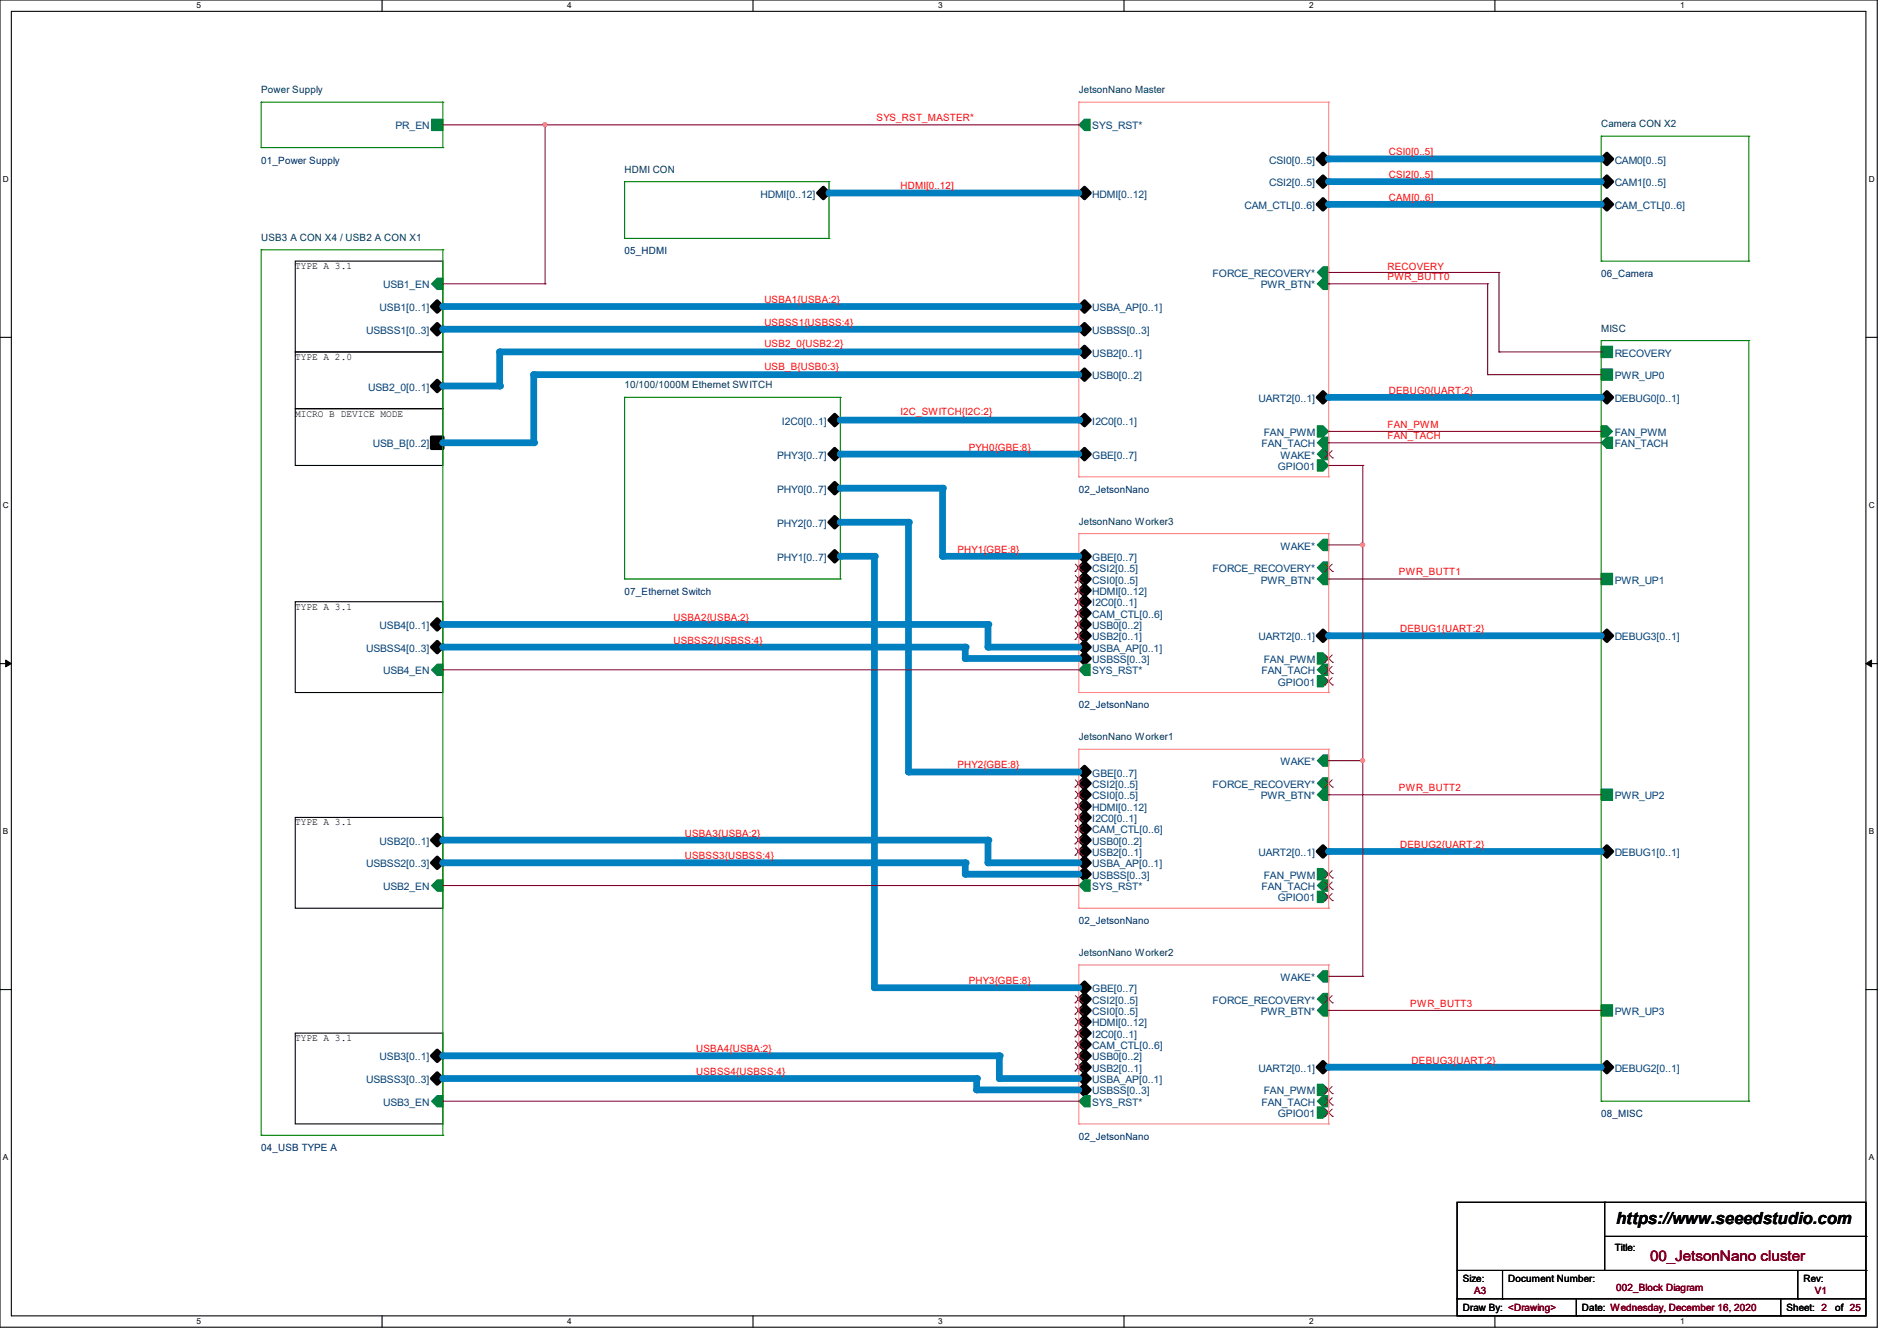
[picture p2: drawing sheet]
<svg xmlns="http://www.w3.org/2000/svg" width="297mm" height="210mm" viewBox="0 0 297 210" stroke-linecap="round" stroke-linejoin="round" font-family="sans-serif">
<path d="M0 0h293.9v207.9h-293.9zM1.8 1.8h290.3v204.3h-290.3z" fill="none" stroke="#000" stroke-width=".17"/>
<g fill="#fff">
<path d="M30.8 .2h.7v1.4h-.7z"/>
<path d="M30.8 206.2h.7v1.4h-.7z"/>
</g>
<path d="M59.8 0v1.8M59.8 206.1v1.8" fill="none" stroke="#000" stroke-width=".17"/>
<g fill="#fff">
<path d="M88.8 .2h.7v1.4h-.7z"/>
<path d="M88.8 206.2h.7v1.4h-.7z"/>
</g>
<path d="M117.9 0v1.8M117.9 206.1v1.8" fill="none" stroke="#000" stroke-width=".17"/>
<g fill="#fff">
<path d="M146.9 .2h.7v1.4h-.7z"/>
<path d="M146.9 206.2h.7v1.4h-.7z"/>
</g>
<path d="M176 0v1.8M176 206.1v1.8" fill="none" stroke="#000" stroke-width=".17"/>
<g fill="#fff">
<path d="M205 .2h.7v1.4h-.7z"/>
<path d="M205 206.2h.7v1.4h-.7z"/>
</g>
<path d="M234.1 0v1.8M234.1 206.1v1.8" fill="none" stroke="#000" stroke-width=".17"/>
<g fill="#fff">
<path d="M263.1 .2h.6v1.4h-.6z"/>
<path d="M263.1 206.2h.6v1.4h-.6z"/>
<path d="M.5 27.3h.9v1.4h-.9z"/>
<path d="M292.6 27.3h.9v1.4h-.9z"/>
<path d="M.5 78.4h.9v1.4h-.9z"/>
<path d="M292.6 78.4h.9v1.4h-.9z"/>
</g>
<path d="M0 52.8h1.8M292.1 52.8h1.8" fill="none" stroke="#000" stroke-width=".17"/>
<g fill="#fff">
<path d="M.5 129.5h.8v1.4h-.8z"/>
<path d="M292.6 129.5h.8v1.4h-.8z"/>
</g>
<path d="M0 103.9h1.8M292.1 103.9h1.8" fill="none" stroke="#000" stroke-width=".17"/>
<path d="M.9 103.4l.9 .5-.9 .5zM292.1 103.9l.9-.5v1z" fill="#000" stroke="#000" stroke-width=".16"/>
<g fill="#fff">
<path d="M.5 180.5h.8v1.4h-.8z"/>
<path d="M292.6 180.5h.8v1.4h-.8z"/>
</g>
<g fill="none" stroke="#000" stroke-width=".17">
<path d="M46.2 40.9h23.1v14.2h-23.1zM46.2 55.1h23.1v8.9h-23.1zM46.2 64h23.1v8.9h-23.1zM46.2 94.2h23.1v14.3h-23.1zM46.2 128h23.1v14.2h-23.1zM0 155h1.8M292.1 155h1.8M46.2 161.8h23.1v14.2h-23.1zM228.1 188.3h64v17.8h-64zM228.1 199h64M235.2 199v4.4M251.2 188.3h.1"/>
<path d="M251.2 188.3v10.7M251.2 193.6h40.9M281.5 199v4.4M292.1 199h.1M292.1 193.6h.1M228.1 203.4h.1M228.1 203.4h64M235.2 203.4h.1M246.8 206.1h.1M246.8 203.4v2.7M278.8 206.1h.1M278.8 203.4v2.7"/>
<path d="M281.5 203.4h.1"/>
</g>
<g fill="#000" stroke="#000" stroke-width=".51">
<path d="M128 30.2l.9-.9 .9 .9-.9 .9z" fill-rule="evenodd"/>
<path d="M169.8 29.3l.9 .9-.9 .9-.9-.9z" fill-rule="evenodd"/>
<path d="M207.1 31.1l.9 .9-.9 .9-.9-.9z" fill-rule="evenodd"/>
<path d="M207.1 27.6l.9 .8-.9 .9-.9-.9z" fill-rule="evenodd"/>
<path d="M207.1 24l.9 .9-.9 .9-.9-.9z" fill-rule="evenodd"/>
<path d="M251.6 27.6l.9 .8-.9 .9-.9-.9z" fill-rule="evenodd"/>
<path d="M251.6 24l.9 .9-.9 .9-.9-.9z" fill-rule="evenodd"/>
<path d="M251.6 31.1l.9 .9-.9 .9-.9-.9z" fill-rule="evenodd"/>
<path d="M67.6 48l.9-.9 .8 .9-.8 .9z" fill-rule="evenodd"/>
<path d="M67.6 51.6l.9-.9 .8 .9-.8 .9z" fill-rule="evenodd"/>
<path d="M169.8 57.8l.9 .9-.9 .9-.9-.9z" fill-rule="evenodd"/>
<path d="M169.8 47.1l.9 .9-.9 .9-.9-.9z" fill-rule="evenodd"/>
<path d="M169.8 50.7l.9 .9-.9 .9-.9-.9z" fill-rule="evenodd"/>
<path d="M169.8 54.2l.9 .9-.9 .9-.9-.9z" fill-rule="evenodd"/>
<path d="M67.6 60.5l.9-.9 .8 .9-.8 .8z" fill-rule="evenodd"/>
<path d="M67.6 68.5h1.7v1.7h-1.7z" fill-rule="evenodd"/>
<path d="M129.8 76.5l.9-.9 .9 .9-.9 .8z" fill-rule="evenodd"/>
<path d="M129.8 71.1l.9-.9 .9 .9-.9 .9z" fill-rule="evenodd"/>
<path d="M129.8 65.8l.9-.9 .9 .9-.9 .9z" fill-rule="evenodd"/>
<path d="M168.9 71.1l.9-.9 .9 .9-.9 .9z" fill-rule="evenodd"/>
<path d="M169.8 64.9l.9 .9-.9 .9-.9-.9z" fill-rule="evenodd"/>
<path d="M207.1 61.3l.9 .9-.9 .9-.9-.9z" fill-rule="evenodd"/>
<path d="M251.6 61.3l.9 .9-.9 .9-.9-.9z" fill-rule="evenodd"/>
<path d="M68.5 96.9l.8 .9-.8 .9-.9-.9z" fill-rule="evenodd"/>
<path d="M129.8 87.1l.9-.9 .9 .9-.9 .9z" fill-rule="evenodd"/>
<path d="M129.8 81.8l.9-.9 .9 .9-.9 .9z" fill-rule="evenodd"/>
<path d="M168.9 87.1l.9-.9 .9 .9-.9 .9z" fill-rule="evenodd"/>
<path d="M169.8 96.9l.9 .9-.9 .9-.9-.9z" fill-rule="evenodd"/>
<path d="M169.8 91.6l.9 .9-.9 .8-.9-.8z" fill-rule="evenodd"/>
<path d="M169.8 95.1l.9 .9-.9 .9-.9-.9z" fill-rule="evenodd"/>
<path d="M168.9 88.9l.9-.9 .9 .9-.9 .9z" fill-rule="evenodd"/>
<path d="M169.8 89.8l.9 .9-.9 .9-.9-.9z" fill-rule="evenodd"/>
<path d="M169.8 98.7l.9 .9-.9 .9-.9-.9z" fill-rule="evenodd"/>
<path d="M169.8 93.3l.9 .9-.9 .9-.9-.9z" fill-rule="evenodd"/>
<path d="M207.1 98.7l.9 .9-.9 .9-.9-.9z" fill-rule="evenodd"/>
<path d="M251.6 98.7l.9 .9-.9 .9-.9-.9z" fill-rule="evenodd"/>
<path d="M68.5 100.5l.8 .8-.8 .9-.9-.9z" fill-rule="evenodd"/>
<path d="M169.8 100.5l.9 .8-.9 .9-.9-.9z" fill-rule="evenodd"/>
<path d="M169.8 102.2l.9 .9-.9 .9-.9-.9z" fill-rule="evenodd"/>
<path d="M67.6 131.6l.9-.9 .8 .9-.8 .9z" fill-rule="evenodd"/>
<path d="M68.5 134.2l.8 .9-.8 .9-.9-.9z" fill-rule="evenodd"/>
<path d="M168.9 120.9l.9-.9 .9 .9-.9 .9z" fill-rule="evenodd"/>
<path d="M168.9 131.6l.9-.9 .9 .9-.9 .9z" fill-rule="evenodd"/>
<path d="M169.8 134.2l.9 .9-.9 .9-.9-.9z" fill-rule="evenodd"/>
<path d="M168.9 136.9l.9-.9 .9 .9-.9 .9z" fill-rule="evenodd"/>
<path d="M168.9 126.2l.9-.9 .9 .9-.9 .9z" fill-rule="evenodd"/>
<path d="M168.9 129.8l.9-.9 .9 .9-.9 .9z" fill-rule="evenodd"/>
<path d="M168.9 122.7l.9-.9 .9 .9-.9 .9z" fill-rule="evenodd"/>
<path d="M168.9 124.5l.9-.9 .9 .9-.9 .8z" fill-rule="evenodd"/>
<path d="M168.9 133.3l.9-.8 .9 .8-.9 .9z" fill-rule="evenodd"/>
<path d="M169.8 127.1l.9 .9-.9 .9-.9-.9z" fill-rule="evenodd"/>
<path d="M206.2 133.3l.9-.8 .9 .8-.9 .9z" fill-rule="evenodd"/>
<path d="M250.7 133.3l.9-.8 .9 .8-.9 .9z" fill-rule="evenodd"/>
<path d="M168.9 154.7l.9-.9 .9 .9-.9 .9z" fill-rule="evenodd"/>
<path d="M168.9 156.5l.9-.9 .9 .9-.9 .9z" fill-rule="evenodd"/>
<path d="M169.8 157.4l.9 .8-.9 .9-.9-.9z" fill-rule="evenodd"/>
<path d="M68.5 164.5l.8 .9-.8 .8-.9-.8z" fill-rule="evenodd"/>
<path d="M68.5 168l.8 .9-.8 .9-.9-.9z" fill-rule="evenodd"/>
<path d="M169.8 164.5l.9 .9-.9 .8-.9-.8z" fill-rule="evenodd"/>
<path d="M169.8 168l.9 .9-.9 .9-.9-.9z" fill-rule="evenodd"/>
<path d="M168.9 170.7l.9-.9 .9 .9-.9 .9z" fill-rule="evenodd"/>
<path d="M168.9 160l.9-.9 .9 .9-.9 .9z" fill-rule="evenodd"/>
<path d="M168.9 163.6l.9-.9 .9 .9-.9 .9z" fill-rule="evenodd"/>
<path d="M168.9 167.1l.9-.9 .9 .9-.9 .9z" fill-rule="evenodd"/>
<path d="M169.8 160.9l.9 .9-.9 .9-.9-.9z" fill-rule="evenodd"/>
<path d="M206.2 167.1l.9-.9 .9 .9-.9 .9z" fill-rule="evenodd"/>
<path d="M250.7 167.1l.9-.9 .9 .9-.9 .9z" fill-rule="evenodd"/>
</g>
<g fill="none" stroke="#008000" stroke-width=".17">
<path d="M40.9 16h.1M40.9 16v7.1M40.9 16h28.4M69.3 16h.1M69.3 16v7.1M40.9 39.1h.1M40.9 23.1h.1M40.9 39.1h28.4M40.9 39.1v138.7M40.9 23.1h28.4M69.3 39.1h.1M69.3 23.1h.1"/>
<path d="M69.3 39.1v138.7M97.8 37.3h.1M97.8 28.4h.1M97.8 28.4h32M97.8 37.3h32M97.8 28.4v8.9M129.8 28.4h.1M129.8 37.3h.1M129.8 28.4v8.9M250.7 21.3h.1M250.7 21.3h23.1M250.7 21.3v19.6"/>
<path d="M273.8 21.3h.1M273.8 21.3v19.6M250.7 40.9h.1M250.7 53.3h.1M250.7 40.9h23.1M250.7 53.3v119.2M250.7 53.3h23.1M273.8 40.9h.1M273.8 53.3h.1M273.8 53.3v119.2M97.8 62.2h.1M97.8 62.2v28.5"/>
<path d="M97.8 62.2h33.8M131.6 62.2h.1M131.6 62.2v28.5M97.8 90.7h.1M97.8 90.7h33.8M131.6 90.7h.1M40.9 177.8h.1M40.9 177.8h28.4M69.3 177.8h.1M250.7 172.5h.1M250.7 172.5h23.1M273.8 172.5h.1"/>
</g>
<g fill="none" stroke="#804000" stroke-width=".16">
<path d="M207.4 71.7h.1M207.5 70.6l1.1 1.1M208.6 70.6l-1.2 1.1M208.6 71.7h.1M168.3 98.4h.1M168.3 93h.1M168.3 96.6h.1M168.3 89.5h.1M168.3 91.3h.1M168.3 94.8h.1M168.4 97.2l1.1 1.2M168.4 91.9l1.1 1.1"/>
<path d="M168.4 95.5l1.1 1.1M168.4 88.3l1.1 1.2M168.4 90.1l1.1 1.2M168.4 99l1.1 1.2M168.4 93.7l1.1 1.1M169.5 97.2l-1.2 1.2M169.5 91.9l-1.2 1.1M169.5 95.5l-1.2 1.1M169.5 88.3l-1.2 1.2M169.5 90.1l-1.2 1.2M169.5 99l-1.2 1.2M169.5 93.7l-1.2 1.1"/>
<path d="M169.5 98.4h.1M169.5 93h.1M169.5 96.6h.1M169.5 89.5h.1M169.5 91.3h.1M169.5 94.8h.1M207.4 89.5h.1M207.5 88.3l1.1 1.2M208.6 88.3l-1.2 1.2M208.6 89.5h.1M168.3 100.2h.1M169.5 100.2h.1"/>
<path d="M207.4 105.5h.1M207.4 103.7h.1M207.4 107.3h.1M207.5 104.4l1.1 1.1M207.5 102.6l1.1 1.1M207.5 106.1l1.1 1.2M208.6 104.4l-1.2 1.1M208.6 102.6l-1.2 1.1M208.6 106.1l-1.2 1.2M208.6 105.5h.1M208.6 103.7h.1M208.6 107.3h.1"/>
<path d="M168.3 132.2h.1M168.3 126.8h.1M168.3 130.4h.1M168.3 123.3h.1M168.3 125.1h.1M168.3 133.9h.1M168.3 128.6h.1M168.4 131l1.1 1.2M168.4 125.7l1.1 1.1M168.4 129.2l1.1 1.2M168.4 122.1l1.1 1.2M168.4 123.9l1.1 1.2"/>
<path d="M168.4 132.8l1.1 1.1M168.4 127.5l1.1 1.1M169.5 131l-1.2 1.2M169.5 125.7l-1.2 1.1M169.5 129.2l-1.2 1.2M169.5 122.1l-1.2 1.2M169.5 123.9l-1.2 1.2M169.5 132.8l-1.2 1.1M169.5 127.5l-1.2 1.1M169.5 132.2h.1M169.5 126.8h.1M169.5 130.4h.1"/>
<path d="M169.5 123.3h.1M169.5 125.1h.1M169.5 133.9h.1M169.5 128.6h.1M207.4 123.3h.1M207.4 139.3h.1M207.4 137.5h.1M207.5 122.1l1.1 1.2M207.5 138.1l1.1 1.2M207.5 136.4l1.1 1.1M207.5 139.9l1.1 1.2M208.6 122.1l-1.2 1.2"/>
<path d="M208.6 138.1l-1.2 1.2M208.6 136.4l-1.2 1.1M208.6 139.9l-1.2 1.2M208.6 123.3h.1M208.6 139.3h.1M208.6 137.5h.1M168.3 157.1h.1M168.3 158.8h.1M168.4 159.5l1.1 1.1M168.4 155.9l1.1 1.2M168.4 157.7l1.1 1.1M169.5 159.5l-1.2 1.1"/>
<path d="M169.5 155.9l-1.2 1.2M169.5 157.7l-1.2 1.1M169.5 157.1h.1M169.5 158.8h.1M207.4 157.1h.1M207.4 141.1h.1M207.5 155.9l1.1 1.2M208.6 155.9l-1.2 1.2M208.6 157.1h.1M208.6 141.1h.1M168.3 165.9h.1M168.3 160.6h.1"/>
<path d="M168.3 164.2h.1M168.3 167.7h.1M168.3 162.4h.1M168.4 164.8l1.1 1.1M168.4 163l1.1 1.2M168.4 166.6l1.1 1.1M168.4 161.2l1.1 1.2M169.5 164.8l-1.2 1.1M169.5 163l-1.2 1.2M169.5 166.6l-1.2 1.1M169.5 161.2l-1.2 1.2M169.5 165.9h.1"/>
<path d="M169.5 160.6h.1M169.5 164.2h.1M169.5 167.7h.1M169.5 162.4h.1M207.4 173.1h.1M207.4 171.3h.1M207.4 174.8h.1M207.5 171.9l1.1 1.2M207.5 170.1l1.1 1.2M207.5 173.7l1.1 1.1M208.6 171.9l-1.2 1.2M208.6 170.1l-1.2 1.2"/>
<path d="M208.6 173.7l-1.2 1.1M208.6 173.1h.1M208.6 171.3h.1M208.6 174.8h.1"/>
</g>
<g fill="#008040" stroke="#008040" stroke-width=".17">
<path d="M169.8 171.6h.9v1.8h-.9l-.9-.9z" fill-rule="evenodd"/>
<path d="M207.1 157.4h.9v1.7h-.9l-.9-.9z" fill-rule="evenodd"/>
<path d="M206.2 156.5l.9-.9h.9v1.8h-.9z" fill-rule="evenodd"/>
<path d="M207.1 171.6h.9v1.8h-.9l-.9-.9z" fill-rule="evenodd"/>
<path d="M206.2 169.8h.9l.9 .9-.9 .9h-.9z" fill-rule="evenodd"/>
<path d="M206.2 152.9l.9-.9h.9v1.8h-.9z" fill-rule="evenodd"/>
<path d="M206.2 173.4h.9l.9 .8-.9 .9h-.9z" fill-rule="evenodd"/>
<path d="M67.6 44.4l.9-.8h.8v1.7h-.8z" fill-rule="evenodd"/>
<path d="M67.6 138.7l.9-.9h.8v1.8h-.8z" fill-rule="evenodd"/>
<path d="M68.5 171.6h.8v1.8h-.8l-.9-.9z" fill-rule="evenodd"/>
<path d="M68.5 104h.8v1.8h-.8l-.9-.9z" fill-rule="evenodd"/>
<path d="M169.8 18.7h.9v1.7h-.9l-.9-.8z" fill-rule="evenodd"/>
<path d="M207.1 43.6h.9v1.7h-.9l-.9-.9z" fill-rule="evenodd"/>
<path d="M207.1 41.8h.9v1.8h-.9l-.9-.9z" fill-rule="evenodd"/>
<path d="M206.2 69.3l.9-.8h.9v1.7h-.9z" fill-rule="evenodd"/>
<path d="M206.2 66.7h.9l.9 .9-.9 .9h-.9z" fill-rule="evenodd"/>
<path d="M206.2 71.1l.9-.9h.9v1.8h-.9z" fill-rule="evenodd"/>
<path d="M206.2 72h.9l.9 .9-.9 .9h-.9z" fill-rule="evenodd"/>
<path d="M168.9 138.7l.9-.9h.9v1.8h-.9z" fill-rule="evenodd"/>
<path d="M206.2 124.5l.9-.9h.9v1.7h-.9z" fill-rule="evenodd"/>
<path d="M206.2 122.7l.9-.9h.9v1.8h-.9z" fill-rule="evenodd"/>
<path d="M206.2 138.7l.9-.9h.9v1.8h-.9z" fill-rule="evenodd"/>
<path d="M206.2 136h.9l.9 .9-.9 .9h-.9z" fill-rule="evenodd"/>
<path d="M206.2 119.1l.9-.9h.9v1.8h-.9z" fill-rule="evenodd"/>
<path d="M206.2 139.6h.9l.9 .9-.9 .9h-.9z" fill-rule="evenodd"/>
<path d="M169.8 104h.9v1.8h-.9l-.9-.9z" fill-rule="evenodd"/>
<path d="M207.1 89.8h.9v1.8h-.9l-.9-.9z" fill-rule="evenodd"/>
<path d="M206.2 88.9l.9-.9h.9v1.8h-.9z" fill-rule="evenodd"/>
<path d="M207.1 104h.9v1.8h-.9l-.9-.9z" fill-rule="evenodd"/>
<path d="M206.2 102.2h.9l.9 .9-.9 .9h-.9z" fill-rule="evenodd"/>
<path d="M206.2 85.3l.9-.8h.9v1.7h-.9z" fill-rule="evenodd"/>
<path d="M206.2 105.8h.9l.9 .9-.9 .9h-.9z" fill-rule="evenodd"/>
<path d="M250.7 57.8h1.8v1.8h-1.8z" fill-rule="evenodd"/>
<path d="M250.7 89.8h1.8v1.8h-1.8z" fill-rule="evenodd"/>
<path d="M250.7 123.6h1.8v1.7h-1.8z" fill-rule="evenodd"/>
<path d="M250.7 157.4h1.8v1.7h-1.8z" fill-rule="evenodd"/>
<path d="M250.7 66.7h.9l.9 .9-.9 .9h-.9z" fill-rule="evenodd"/>
<path d="M250.7 69.3l.9-.8h.9v1.7h-.9z" fill-rule="evenodd"/>
<path d="M250.7 54.2h1.8v1.8h-1.8z" fill-rule="evenodd"/>
<path d="M67.6 18.7h1.7v1.7h-1.7z" fill-rule="evenodd"/>
</g>
<g fill="none" stroke="#ff8080" stroke-width=".17">
<path d="M168.9 16h.1M168.9 16v58.7M168.9 16h39.1M208 16h.1M208 16v58.7M168.9 74.7h.1M168.9 74.7h39.1M208 74.7h.1M168.9 83.6h.1M168.9 83.6v24.9M168.9 83.6h39.1M208 83.6h.1"/>
<path d="M208 83.6v24.9M168.9 117.3h.1M168.9 108.5h.1M168.9 117.3v24.9M168.9 117.3h39.1M168.9 108.5h39.1M208 117.3h.1M208 108.5h.1M208 117.3v24.9M168.9 151.1h.1M168.9 142.2h.1M168.9 151.1h39.1"/>
<path d="M168.9 151.1v24.9M168.9 142.2h39.1M208 151.1h.1M208 142.2h.1M208 151.1v24.9M168.9 176h.1M168.9 176h39.1M208 176h.1"/>
</g>
<path d="M208 24.9h42.7" fill="none" stroke="#0080c0" stroke-width="1.1"/>
<circle cx="208" cy="24.9" r=".53" fill="#0080c0"/>
<path d="M208 28.4h42.7" fill="none" stroke="#0080c0" stroke-width="1.1"/>
<circle cx="208" cy="28.4" r=".53" fill="#0080c0"/>
<path d="M129.8 30.2h39.1" fill="none" stroke="#0080c0" stroke-width="1.1"/>
<circle cx="129.8" cy="30.2" r=".53" fill="#0080c0"/>
<path d="M131.6 71.1h37.3" fill="none" stroke="#0080c0" stroke-width="1.1"/>
<circle cx="131.6" cy="71.1" r=".53" fill="#0080c0"/>
<path d="M131.6 81.8h10.6" fill="none" stroke="#0080c0" stroke-width="1.1"/>
<circle cx="131.6" cy="81.8" r=".53" fill="#0080c0"/>
<path d="M142.2 81.8v39.1" fill="none" stroke="#0080c0" stroke-width="1.1"/>
<circle cx="142.2" cy="81.8" r=".53" fill="#0080c0"/>
<path d="M142.2 120.9h26.7" fill="none" stroke="#0080c0" stroke-width="1.1"/>
<circle cx="142.2" cy="120.9" r=".53" fill="#0080c0"/>
<path d="M131.6 87.1h5.3" fill="none" stroke="#0080c0" stroke-width="1.1"/>
<circle cx="131.6" cy="87.1" r=".53" fill="#0080c0"/>
<path d="M136.9 87.1v67.6" fill="none" stroke="#0080c0" stroke-width="1.1"/>
<circle cx="136.9" cy="87.1" r=".53" fill="#0080c0"/>
<path d="M136.9 154.7h32" fill="none" stroke="#0080c0" stroke-width="1.1"/>
<circle cx="136.9" cy="154.7" r=".53" fill="#0080c0"/>
<path d="M131.6 76.5h16" fill="none" stroke="#0080c0" stroke-width="1.1"/>
<circle cx="131.6" cy="76.5" r=".53" fill="#0080c0"/>
<path d="M147.6 76.5v10.6" fill="none" stroke="#0080c0" stroke-width="1.1"/>
<circle cx="147.6" cy="76.5" r=".53" fill="#0080c0"/>
<path d="M147.6 87.1h21.3" fill="none" stroke="#0080c0" stroke-width="1.1"/>
<circle cx="147.6" cy="87.1" r=".53" fill="#0080c0"/>
<path d="M69.3 19.6h16M85.3 19.6h.1" fill="none" stroke="#800040" stroke-width=".17"/>
<path d="M208 32h42.7" fill="none" stroke="#0080c0" stroke-width="1.1"/>
<circle cx="208" cy="32" r=".53" fill="#0080c0"/>
<path d="M208 44.4h.1M208 44.4h24.9M232.9 44.4h.1M232.9 58.7h.1M232.9 44.4v14.3M232.9 58.7h17.8M208 90.7h.1M208 90.7h42.7M208 124.5h.1M208 124.5h42.7M208 158.2h.1M208 158.2h42.7" fill="none" stroke="#800040" stroke-width=".17"/>
<path d="M208 62.2h42.7" fill="none" stroke="#0080c0" stroke-width="1.1"/>
<circle cx="208" cy="62.2" r=".53" fill="#0080c0"/>
<path d="M208 99.6h42.7" fill="none" stroke="#0080c0" stroke-width="1.1"/>
<circle cx="208" cy="99.6" r=".53" fill="#0080c0"/>
<path d="M208 133.3h42.7" fill="none" stroke="#0080c0" stroke-width="1.1"/>
<circle cx="208" cy="133.4" r=".53" fill="#0080c0"/>
<path d="M208 167.1h42.7" fill="none" stroke="#0080c0" stroke-width="1.1"/>
<circle cx="208" cy="167.1" r=".53" fill="#0080c0"/>
<path d="M208 67.6h.1M208 69.3h.1M208 67.6h42.7M208 69.3h42.7" fill="none" stroke="#800040" stroke-width=".17"/>
<path d="M131.6 65.8h37.3" fill="none" stroke="#0080c0" stroke-width="1.1"/>
<circle cx="168.9" cy="65.8" r=".53" fill="#0080c0"/>
<path d="M69.3 48h99.6" fill="none" stroke="#0080c0" stroke-width="1.1"/>
<circle cx="69.3" cy="48" r=".53" fill="#0080c0"/>
<path d="M85.3 19.6h.1M85.3 19.6v24.8M85.3 19.6h83.6M168.9 19.6h.1M69.3 44.4h16M85.3 44.4h.1M69.3 104.9h.1M69.3 104.9h99.6M69.3 138.7h.1M69.3 138.7h99.6M69.3 172.5h.1M69.3 172.5h99.6" fill="none" stroke="#800040" stroke-width=".17"/>
<circle cx="85.3" cy="19.5" r=".32" fill="#f0f" stroke="#f0f" stroke-width=".17"/>
<path d="M154.7 101.3h14.2" fill="none" stroke="#0080c0" stroke-width="1.1"/>
<circle cx="154.7" cy="101.3" r=".53" fill="#0080c0"/>
<path d="M154.7 97.8v3.5" fill="none" stroke="#0080c0" stroke-width="1.1"/>
<circle cx="154.7" cy="97.8" r=".53" fill="#0080c0"/>
<path d="M69.3 97.8h85.4" fill="none" stroke="#0080c0" stroke-width="1.1"/>
<circle cx="69.3" cy="97.8" r=".53" fill="#0080c0"/>
<path d="M151.1 103.1h17.8" fill="none" stroke="#0080c0" stroke-width="1.1"/>
<circle cx="151.1" cy="103.1" r=".53" fill="#0080c0"/>
<path d="M151.1 101.3v1.8" fill="none" stroke="#0080c0" stroke-width="1.1"/>
<circle cx="151.1" cy="101.3" r=".53" fill="#0080c0"/>
<path d="M69.3 101.3h81.8" fill="none" stroke="#0080c0" stroke-width="1.1"/>
<circle cx="69.3" cy="101.3" r=".53" fill="#0080c0"/>
<path d="M69.3 51.6h99.6" fill="none" stroke="#0080c0" stroke-width="1.1"/>
<circle cx="69.3" cy="51.6" r=".53" fill="#0080c0"/>
<path d="M154.7 135.1h14.2" fill="none" stroke="#0080c0" stroke-width="1.1"/>
<circle cx="154.7" cy="135.1" r=".53" fill="#0080c0"/>
<path d="M154.7 131.6v3.5" fill="none" stroke="#0080c0" stroke-width="1.1"/>
<circle cx="154.7" cy="131.6" r=".53" fill="#0080c0"/>
<path d="M69.3 131.6h85.4" fill="none" stroke="#0080c0" stroke-width="1.1"/>
<circle cx="69.3" cy="131.6" r=".53" fill="#0080c0"/>
<path d="M151.1 136.9h17.8" fill="none" stroke="#0080c0" stroke-width="1.1"/>
<circle cx="151.1" cy="136.9" r=".53" fill="#0080c0"/>
<path d="M151.1 135.1v1.8" fill="none" stroke="#0080c0" stroke-width="1.1"/>
<circle cx="151.1" cy="135.1" r=".53" fill="#0080c0"/>
<path d="M69.3 135.1h81.8" fill="none" stroke="#0080c0" stroke-width="1.1"/>
<circle cx="69.3" cy="135.1" r=".53" fill="#0080c0"/>
<path d="M156.5 168.9h12.4" fill="none" stroke="#0080c0" stroke-width="1.1"/>
<circle cx="156.5" cy="168.9" r=".53" fill="#0080c0"/>
<path d="M156.5 165.4v3.5" fill="none" stroke="#0080c0" stroke-width="1.1"/>
<circle cx="156.5" cy="165.4" r=".53" fill="#0080c0"/>
<path d="M69.3 165.4h87.2" fill="none" stroke="#0080c0" stroke-width="1.1"/>
<circle cx="69.3" cy="165.4" r=".53" fill="#0080c0"/>
<path d="M152.9 170.7h16" fill="none" stroke="#0080c0" stroke-width="1.1"/>
<circle cx="152.9" cy="170.7" r=".53" fill="#0080c0"/>
<path d="M152.9 168.9v1.8" fill="none" stroke="#0080c0" stroke-width="1.1"/>
<circle cx="152.9" cy="168.9" r=".53" fill="#0080c0"/>
<path d="M69.3 168.9h83.6" fill="none" stroke="#0080c0" stroke-width="1.1"/>
<circle cx="69.3" cy="168.9" r=".53" fill="#0080c0"/>
<path d="M78.2 55.1h90.7" fill="none" stroke="#0080c0" stroke-width="1.1"/>
<circle cx="78.2" cy="55.1" r=".53" fill="#0080c0"/>
<path d="M78.2 55.1v5.4" fill="none" stroke="#0080c0" stroke-width="1.1"/>
<circle cx="78.2" cy="60.5" r=".53" fill="#0080c0"/>
<path d="M69.3 60.5h8.9" fill="none" stroke="#0080c0" stroke-width="1.1"/>
<circle cx="69.3" cy="60.5" r=".53" fill="#0080c0"/>
<path d="M208 72.9h5.4M213.4 72.9h.1M213.4 72.9v80M208 85.3h5.4M213.4 85.3h.1M208 119.1h.1M208 119.1h5.4M213.4 119.1h.1M208 152.9h5.4M213.4 152.9h.1" fill="none" stroke="#800040" stroke-width=".17"/>
<g fill="#f0f" stroke="#f0f" stroke-width=".17">
<circle cx="213.3" cy="119.1" r=".32"/>
<circle cx="213.3" cy="85.3" r=".32"/>
</g>
<path d="M83.6 58.7h85.3" fill="none" stroke="#0080c0" stroke-width="1.1"/>
<circle cx="83.6" cy="58.7" r=".53" fill="#0080c0"/>
<path d="M83.6 58.7v10.6" fill="none" stroke="#0080c0" stroke-width="1.1"/>
<circle cx="83.6" cy="69.3" r=".53" fill="#0080c0"/>
<path d="M69.3 69.3h14.3" fill="none" stroke="#0080c0" stroke-width="1.1"/>
<circle cx="69.3" cy="69.3" r=".53" fill="#0080c0"/>
<path d="M208 42.7h26.7M234.7 42.7h.1M234.7 55.1h.1M234.7 42.7v12.4M234.7 55.1h16M250.7 55.1h.1" fill="none" stroke="#800040" stroke-width=".17"/>
<g fill="#f0f" stroke="#f0f" stroke-width=".17">
<circle cx="85.3" cy="19.5" r=".32"/>
<circle cx="213.3" cy="119.1" r=".32"/>
<circle cx="213.3" cy="85.3" r=".32"/>
</g>
<text font-size="2.6" x="253" y="191.8">https://www.seeedstudio.com</text>
<text font-size="2.3" fill="#800000" x="258.4" y="197.5">00_JetsonNano cluster</text>
<g font-size="1.6" fill="#004040">
<text x="40.9" y="14.6">Power Supply</text>
<text x="168.9" y="14.6">JetsonNano Master</text>
<text x="250.7" y="19.9">Camera CON X2</text>
<text x="97.8" y="27.1">HDMI CON</text>
<text x="40.9" y="37.7">USB3 A CON X4 / USB2 A CON X1</text>
<text x="250.7" y="51.9">MISC</text>
<text x="97.8" y="60.8">10/100/1000M Ethernet SWITCH</text>
<text x="168.9" y="82.2">JetsonNano Worker3</text>
<text x="168.9" y="115.9">JetsonNano Worker1</text>
<text x="168.9" y="149.7">JetsonNano Worker2</text>
</g>
<g font-size="1.6" fill="#004080">
<text x="61.9" y="20.3">PR_EN</text>
<text x="171" y="20.3">SYS_RST*</text>
<text x="198.7" y="29.2">CSI2[0..5]</text>
<text x="198.7" y="25.6">CSI0[0..5]</text>
<text x="252.8" y="29.2">CAM1[0..5]</text>
<text x="252.8" y="25.6">CAM0[0..5]</text>
<text x="119.1" y="30.9">HDMI[0..12]</text>
<text x="171" y="30.9">HDMI[0..12]</text>
<text x="194.9" y="32.7">CAM_CTL[0..6]</text>
<text x="252.8" y="32.7">CAM_CTL[0..6]</text>
<text x="60" y="45.2">USB1_EN</text>
<text x="189.9" y="43.4">FORCE_RECOVERY*</text>
<text x="197.4" y="45.2">PWR_BTN*</text>
<text x="57.3" y="52.3">USBSS1[0..3]</text>
<text x="59.4" y="48.7">USB1[0..1]</text>
<text x="171" y="48.7">USBA_AP[0..1]</text>
<text x="171" y="52.3">USBSS[0..3]</text>
<text x="171" y="59.4">USB0[0..2]</text>
<text x="171" y="55.8">USB2[0..1]</text>
<text x="252.8" y="59.4">PWR_UP0</text>
<text x="252.8" y="55.8">RECOVERY</text>
<text x="57.7" y="61.2">USB2_0[0..1]</text>
<text x="197.1" y="63">UART2[0..1]</text>
<text x="252.8" y="63">DEBUG0[0..1]</text>
<text x="58.4" y="70.1">USB_B[0..2]</text>
<text x="121.7" y="71.8">PHY3[0..7]</text>
<text x="122.4" y="66.5">I2C0[0..1]</text>
<text x="171" y="71.8">GBE[0..7]</text>
<text x="171" y="66.5">I2C0[0..1]</text>
<text x="197.5" y="70.1">FAN_TACH</text>
<text x="197.9" y="68.3">FAN_PWM</text>
<text x="200.5" y="71.8">WAKE*</text>
<text x="252.8" y="68.3">FAN_PWM</text>
<text x="252.8" y="70.1">FAN_TACH</text>
<text x="121.7" y="77.2">PHY0[0..7]</text>
<text x="200.1" y="73.6">GPIO01</text>
<text x="121.7" y="82.5">PHY2[0..7]</text>
<text x="121.7" y="87.8">PHY1[0..7]</text>
<text x="171" y="87.8">GBE[0..7]</text>
<text x="171" y="89.6">CSI2[0..5]</text>
<text x="189.9" y="89.6">FORCE_RECOVERY*</text>
<text x="200.5" y="86.1">WAKE*</text>
<text x="171" y="93.2">HDMI[0..12]</text>
<text x="171" y="91.4">CSI0[0..5]</text>
<text x="171" y="95">I2C0[0..1]</text>
<text x="197.4" y="91.4">PWR_BTN*</text>
<text x="252.8" y="91.4">PWR_UP1</text>
<text x="59.4" y="98.5">USB4[0..1]</text>
<text x="171" y="98.5">USB0[0..2]</text>
<text x="171" y="96.7">CAM_CTL[0..6]</text>
<text x="171" y="100.3">USB2[0..1]</text>
<text x="197.1" y="100.3">UART2[0..1]</text>
<text x="252.8" y="100.3">DEBUG3[0..1]</text>
<text x="57.3" y="102.1">USBSS4[0..3]</text>
<text x="60" y="105.6">USB4_EN</text>
<text x="171" y="102.1">USBA_AP[0..1]</text>
<text x="171" y="103.8">USBSS[0..3]</text>
<text x="171" y="105.6">SYS_RST*</text>
<text x="197.5" y="105.6">FAN_TACH</text>
<text x="197.9" y="103.8">FAN_PWM</text>
<text x="200.1" y="107.4">GPIO01</text>
<text x="200.5" y="119.8">WAKE*</text>
<text x="171" y="121.6">GBE[0..7]</text>
<text x="171" y="123.4">CSI2[0..5]</text>
<text x="171" y="125.2">CSI0[0..5]</text>
<text x="189.9" y="123.4">FORCE_RECOVERY*</text>
<text x="197.4" y="125.2">PWR_BTN*</text>
<text x="252.8" y="125.2">PWR_UP2</text>
<text x="171" y="127">HDMI[0..12]</text>
<text x="171" y="130.5">CAM_CTL[0..6]</text>
<text x="171" y="128.7">I2C0[0..1]</text>
<text x="57.3" y="135.8">USBSS2[0..3]</text>
<text x="59.4" y="132.3">USB2[0..1]</text>
<text x="171" y="132.3">USB0[0..2]</text>
<text x="171" y="135.8">USBA_AP[0..1]</text>
<text x="171" y="137.6">USBSS[0..3]</text>
<text x="171" y="134.1">USB2[0..1]</text>
<text x="197.1" y="134.1">UART2[0..1]</text>
<text x="197.9" y="137.6">FAN_PWM</text>
<text x="252.8" y="134.1">DEBUG1[0..1]</text>
<text x="60" y="139.4">USB2_EN</text>
<text x="171" y="139.4">SYS_RST*</text>
<text x="197.5" y="139.4">FAN_TACH</text>
<text x="200.1" y="141.2">GPIO01</text>
<text x="171" y="155.4">GBE[0..7]</text>
<text x="200.5" y="153.6">WAKE*</text>
<text x="171" y="160.7">HDMI[0..12]</text>
<text x="171" y="157.2">CSI2[0..5]</text>
<text x="171" y="159">CSI0[0..5]</text>
<text x="189.9" y="157.2">FORCE_RECOVERY*</text>
<text x="197.4" y="159">PWR_BTN*</text>
<text x="252.8" y="159">PWR_UP3</text>
<text x="59.4" y="166.1">USB3[0..1]</text>
<text x="171" y="166.1">USB0[0..2]</text>
<text x="171" y="164.3">CAM_CTL[0..6]</text>
<text x="171" y="167.9">USB2[0..1]</text>
<text x="171" y="162.5">I2C0[0..1]</text>
<text x="197.1" y="167.9">UART2[0..1]</text>
<text x="252.8" y="167.9">DEBUG2[0..1]</text>
<text x="57.3" y="169.6">USBSS3[0..3]</text>
<text x="60" y="173.2">USB3_EN</text>
<text x="171" y="169.6">USBA_AP[0..1]</text>
<text x="171" y="171.4">USBSS[0..3]</text>
<text x="171" y="173.2">SYS_RST*</text>
<text x="197.5" y="173.2">FAN_TACH</text>
<text x="197.9" y="171.4">FAN_PWM</text>
<text x="200.1" y="175">GPIO01</text>
</g>
<g font-size="1.6" fill="#f00">
<text x="137.2" y="19">SYS_RST_MASTER*</text>
<text x="141" y="29.7">HDMI[0..12]</text>
<text x="217.5" y="24.3">CSI0[0..5]</text>
<text x="217.5" y="27.9">CSI2[0..5]</text>
<text x="217.5" y="31.5">CAM[0..6]</text>
<text x="119.7" y="47.5">USBA1{USBA:2}</text>
<text x="217.3" y="43.9">PWR_BUTT0</text>
<text x="217.3" y="42.3">RECOVERY</text>
<text x="119.7" y="51">USBSS1{USBSS:4}</text>
<text x="119.7" y="54.4">USB2_0{USB2:2}</text>
<text x="119.7" y="57.9">USB_B{USB0:3}</text>
<text x="141" y="65">I2C_SWITCH{I2C:2}</text>
<text x="217.5" y="61.7">DEBUG0{UART:2}</text>
<text x="151.7" y="70.6">PYH0{GBE:8}</text>
<text x="217.3" y="67">FAN_PWM</text>
<text x="217.3" y="68.8">FAN_TACH</text>
<text x="149.9" y="86.6">PHY1{GBE:8}</text>
<text x="219" y="90.1">PWR_BUTT1</text>
<text x="105.5" y="97.2">USBA2{USBA:2}</text>
<text x="105.5" y="100.8">USBSS2{USBSS:4}</text>
<text x="219.2" y="99">DEBUG1{UART:2}</text>
<text x="149.9" y="120.4">PHY2{GBE:8}</text>
<text x="219" y="123.9">PWR_BUTT2</text>
<text x="107.2" y="131">USBA3{USBA:2}</text>
<text x="107.2" y="134.6">USBSS3{USBSS:4}</text>
<text x="219.2" y="132.8">DEBUG2{UART:2}</text>
<text x="151.7" y="154.1">PHY3{GBE:8}</text>
<text x="220.8" y="157.7">PWR_BUTT3</text>
<text x="109" y="164.8">USBA4{USBA:2}</text>
<text x="221" y="166.6">DEBUG3{UART:2}</text>
<text x="109" y="168.4">USBSS4{USBSS:4}</text>
</g>
<g font-size="1.6" fill="#000080">
<text x="40.9" y="25.6">01_Power Supply</text>
<text x="97.8" y="39.8">05_HDMI</text>
<text x="250.7" y="43.4">06_Camera</text>
<text x="168.9" y="77.2">02_JetsonNano</text>
<text x="97.8" y="93.2">07_Ethernet Switch</text>
<text x="168.9" y="111">02_JetsonNano</text>
<text x="168.9" y="144.7">02_JetsonNano</text>
<text x="168.9" y="178.5">02_JetsonNano</text>
<text x="250.7" y="175">08_MISC</text>
<text x="40.9" y="180.3">04_USB TYPE A</text>
</g>
<g font-size="1.6">
<text x="46.2" y="42.1">TYPE A 3.1</text>
<text x="46.2" y="56.3">TYPE A 2.0</text>
<text x="46.2" y="65.2">MICRO B DEVICE MODE</text>
<text x="46.2" y="95.5">TYPE A 3.1</text>
<text x="46.2" y="129.2">TYPE A 3.1</text>
<text x="46.2" y="163">TYPE A 3.1</text>
<text x="252.8" y="196">Title:</text>
<text x="229" y="200.7">Size:</text>
<text x="236.1" y="200.7">Document Number:</text>
<text x="282.4" y="200.7">Rev:</text>
<text x="229" y="205.4">Draw By: &lt;Drawing&gt;</text>
<text x="247.7" y="205.4">Date: Wednesday, December 16, 2020</text>
<text x="279.7" y="205.4">Sheet: 2</text>
<text x="287.3" y="205.4">of 25</text>
</g>
<g font-size="1.6" fill="#800000">
<text x="230.8" y="202.7">A3</text>
<text x="253" y="202.2">002_Block Diagram</text>
<text x="284.1" y="202.7">V1</text>
</g>
<g font-size="1.3">
<text x="30.8" y="1.3">5</text>
<text x="88.8" y="1.3">4</text>
<text x="146.9" y="1.3">3</text>
<text x="205" y="1.3">2</text>
<text x="263.1" y="1.3">1</text>
<text x=".5" y="28.4">D</text>
<text x="292.6" y="28.4">D</text>
<text x=".5" y="79.5">C</text>
<text x="292.6" y="79.5">C</text>
<text x=".5" y="130.6">B</text>
<text x="292.6" y="130.6">B</text>
<text x=".5" y="181.7">A</text>
<text x="292.6" y="181.7">A</text>
<text x="30.8" y="207.4">5</text>
<text x="88.8" y="207.4">4</text>
<text x="146.9" y="207.4">3</text>
<text x="205" y="207.4">2</text>
<text x="263.1" y="207.4">1</text>
</g>
</svg>
